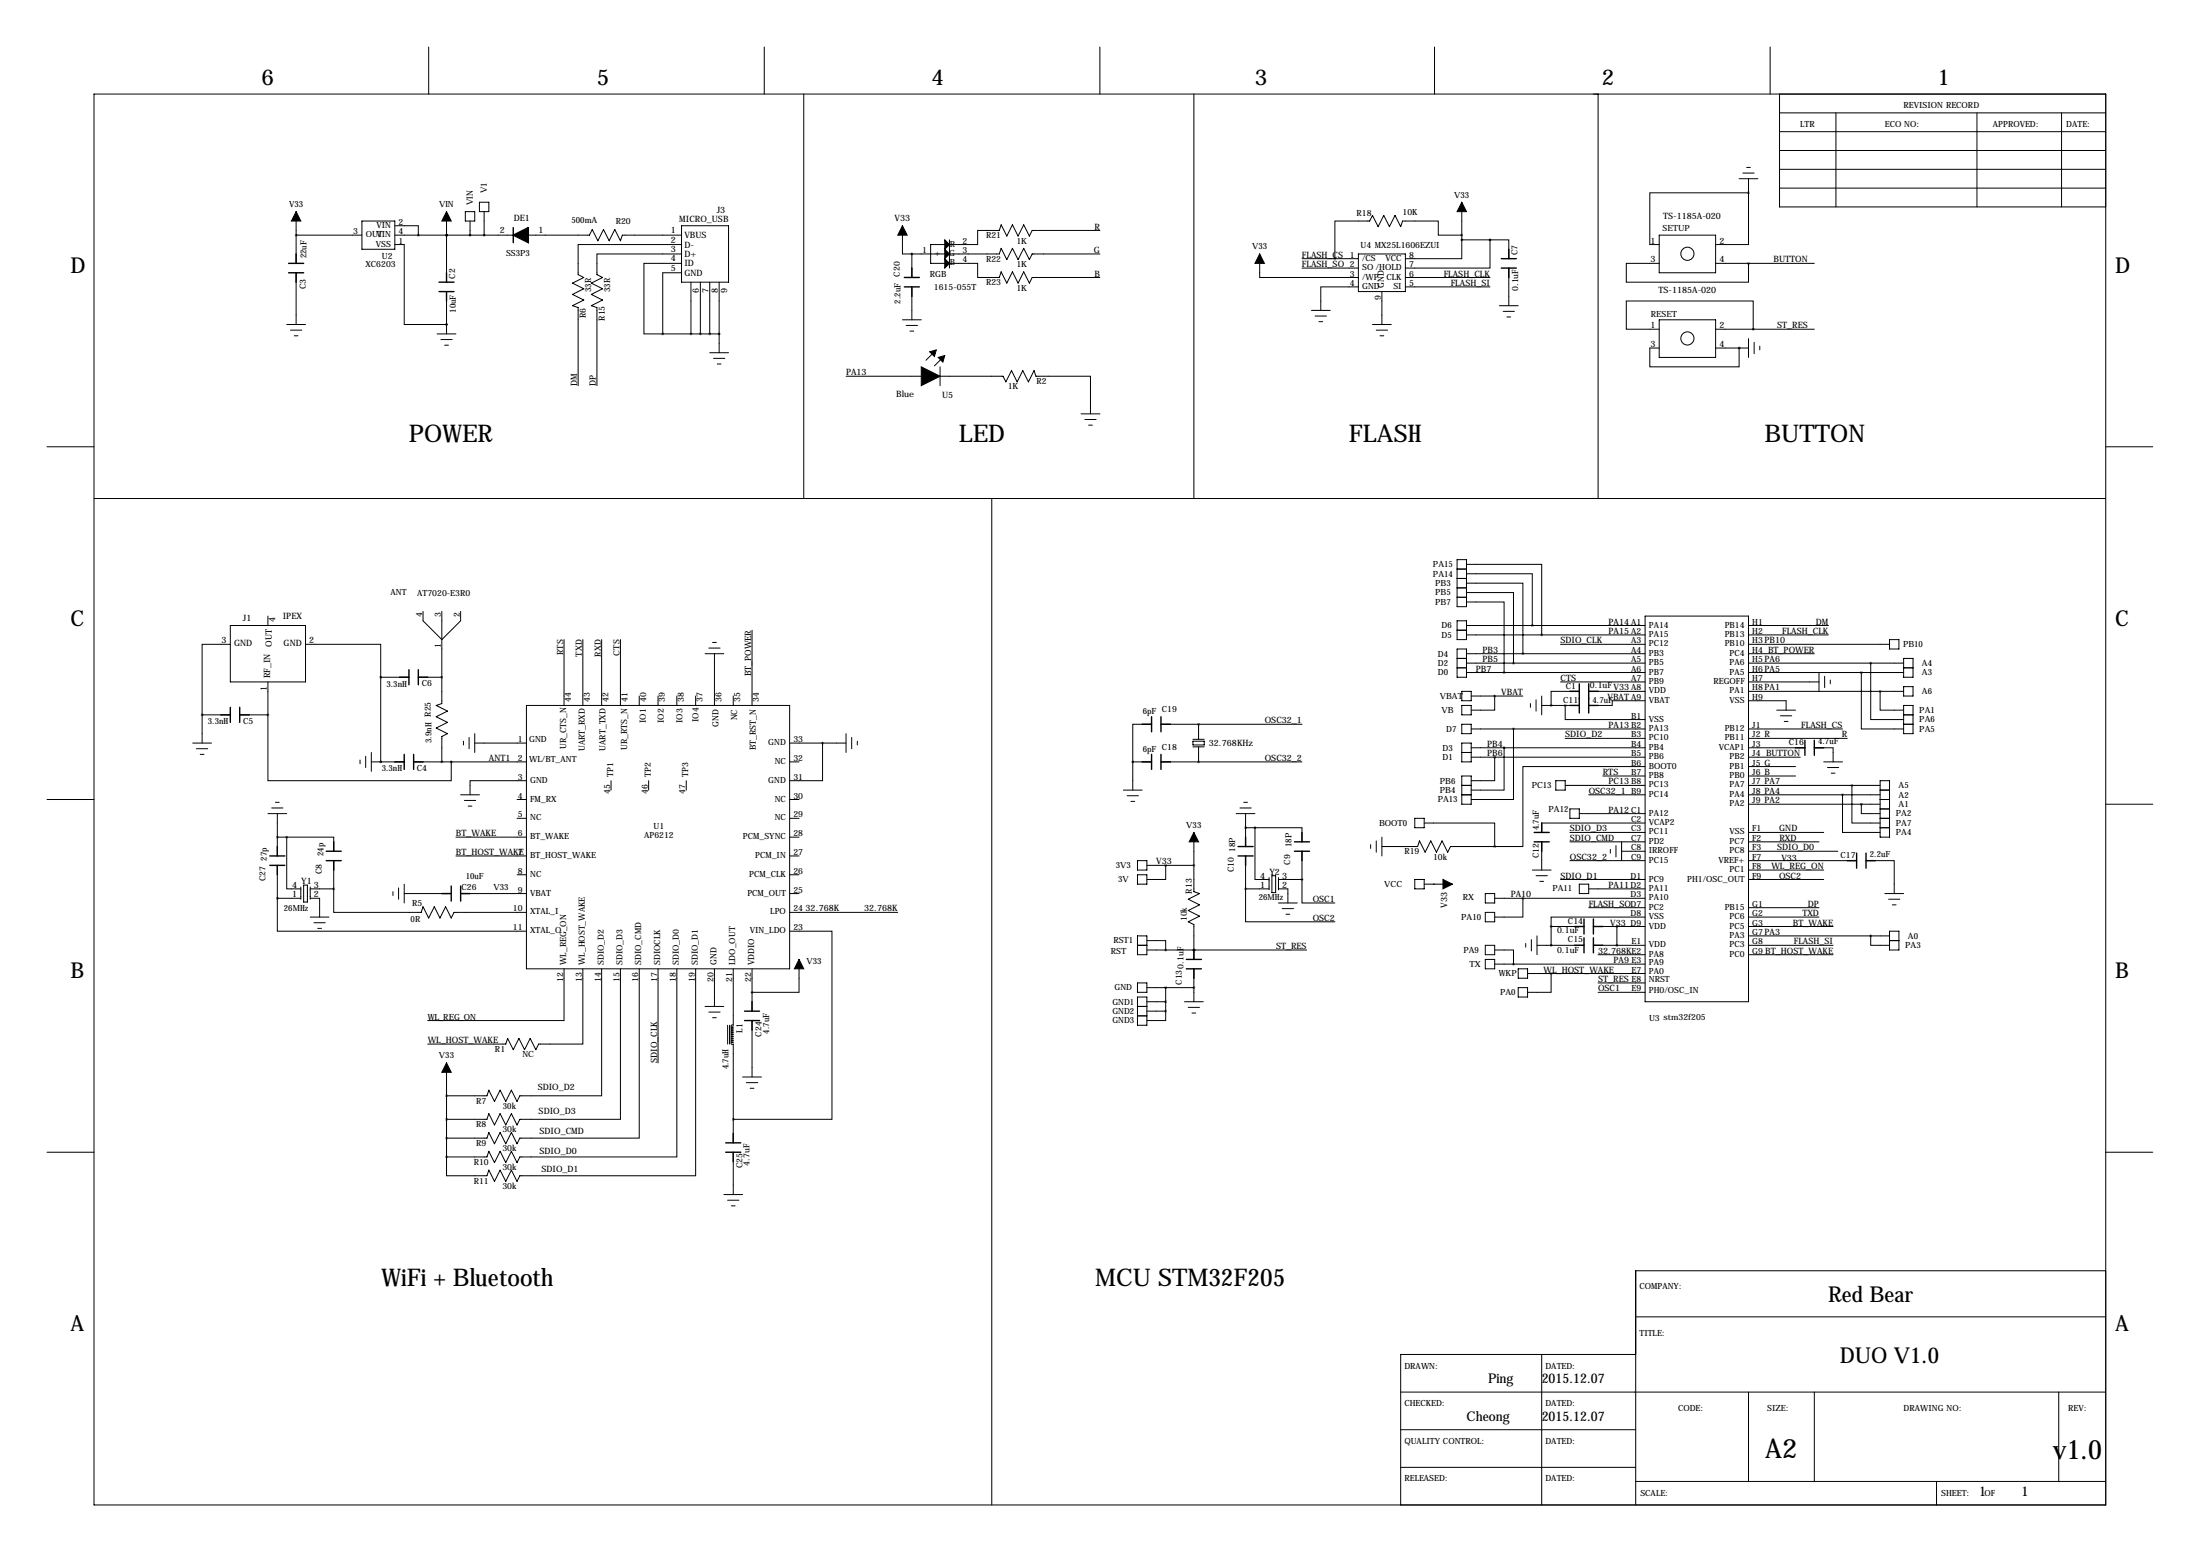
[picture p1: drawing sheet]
<svg xmlns="http://www.w3.org/2000/svg" width="594mm" height="419mm" viewBox="0 0 594 419" stroke-linecap="round" stroke-linejoin="round" font-family="sans-serif">
<g fill="none" stroke="#000" stroke-width=".27">
<path d="M115.8 12.7v12.7M206.5 12.7v12.7M297.2 12.7v12.7M387.6 12.7v12.7M478.3 12.7v12.7M25.4 25.4h543.6v381h-543.6zM217.2 25.4v109.2M322.6 25.4v109.2M431.8 25.4v109.2M480.8 25.4v30.5h88.2M480.8 30.5h88.2M480.8 35.6h88.2"/>
<path d="M496.1 30.5v25.4M534.2 30.5v25.4M557 30.5v25.4M80 57.1v14M97.8 59.7h8.9v7.6h-8.9zM120.6 57.1v19.1M125.7 57.1h2.6v2.6h-2.6zM127 59.7v3.8M129.5 54.6h2.6v2.5h-2.6zM130.8 57.1v6.4M395 54.6v10.2M469.9 48.3h5.1"/>
<path d="M470.9 46.7h3.1M471.9 45.2h1M472.4 52.1v13.9h-8.9M472.4 52.1h-26.6v13.9h2.5M472.4 48.3v3.8M480.8 40.6h88.2M480.8 45.7h88.2M480.8 50.8h88.2M80 73.7v13.9M80 63.5h17.8M106.7 61h6.3v2.5M106.7 66h2.5v21.6h11.4"/>
<path d="M106.7 63.5h32M120.6 63.5h.1M120.6 78.7v11.5M142.7 63.5h16.6l.7-1.5 1.5 3 1.6-3 1.5 3 1.5-3 1.5 3 .5-1.5h16M184.1 71.1h-10.1v19.1h5.1M184.1 68.6h-22.8v5.6l1.5 .7-3 1.6 3 1.5-3 1.5 3 1.5-3 1.6 1.5 .5v21M184.1 66h-27.9v8.2l1.5 .7-3 1.6 3 1.5-3 1.5 3 1.5-3 1.6 1.5 .5v21M184.1 61h12.7v15.2h-12.7zM184.1 73.7h-5v16.5M186.7 76.2v14M189.2 76.2v14M191.8 76.2v14"/>
<path d="M194.3 76.2v19M243.8 61v7.6h2.6M246.4 68.6h23.6l.5-1.5 1.5 3 1.6-3 1.5 3 1.5-3 1.5 3 .8-1.5h18.3M246.4 68.6v6.3M246.4 77.5v8.9M256.5 64.8v7.6M297.2 62.2h-18.3l-.8 1.6-1.5-3.1-1.5 3.1-1.5-3.1-1.6 3.1-1.5-3.1-.5 1.5h-5.8v3.8h-12.7v5.1h12.7v3.8h5.8l.5-1.5 1.5 3.1 1.6-3.1 1.5 3.1 1.5-3.1 1.5 3.1 .8-1.6h18.3M340.4 68.6v6.3h26.6M351.8 69.9h15.2M351.8 72.4h15.2M367 77.5h-10.1v6.3M367 68.6h12.7v10.1h-12.7z"/>
<path d="M373.4 78.7v8.9M379.7 74.9h22.9M379.7 77.5h22.9M395 64.8v5.1h-15.3M395 63.5h-6.4v-3.8h-9.6l-.5 1.5-1.6-3-1.5 3-1.5-3-1.5 3-1.6-3-.7 1.5h-9.4v10.2M395 64.8h7.6M402.6 64.8v7.6h-22.9M402.6 64.8h5.1v5.1M407.7 72.4v10.2M448.3 71.1h-8.9v5.1h33v-5.1M448.3 63.5h15.2v10.2h-15.2zM463.5 71.1h26.7"/>
<path d="M77.5 87.6h5M78.5 89.2h3M79.5 90.7h1M118.1 90.2h5.1M119.1 91.7h3.1M120.1 93.2h1.1M120.6 87.6h.1M179.1 90.2h15.2M191.8 95.2h5M192.8 96.8h3M193.8 98.3h1M243.8 86.4h5.1"/>
<path d="M244.9 87.9h3M245.9 89.4h1M252 95.5l-1.8 1.8M254 99.1v5M254.3 97l-1.8 1.8M354.3 83.8h5.1M355.3 85.3h3.1M356.4 86.9h1M370.8 87.6h5.1M371.9 89.2h3M372.9 90.7h1M405.1 82.6h5.1"/>
<path d="M406.1 84.1h3.1M407.2 85.6h1M448.3 94h-2.5v5.1h24.1v-5.1M448.3 88.9h-8.9v-7.6h34.3v7.6M448.3 86.4h15.2v10.1h-15.2zM463.5 88.9h26.7M463.5 94h8.9M469.9 94h.1M472.4 91.4v5.1M474 92.5v3M475.5 93.5v1M228.6 101.6h20.3"/>
<path d="M254 101.6h17l.8 1.5 1.5-3 1.5 3 1.6-3 1.5 3 1.5-3 .5 1.5h14.7v10.2M292.1 111.8h5.1M293.1 113.3h3.1M294.1 114.8h1M12.7 120.6h12.7M25.4 134.6h543.6M268 134.6v271.8M569 120.6h12.7M393.7 151.1h2.5v12.7h-2.5zM393.7 158.8h2.5M393.7 156.2h2.5M393.7 153.7h2.5"/>
<path d="M396.2 157.5h15.3v19M396.2 154.9h17.8v14M396.2 152.4h20.4v19M62.2 174h-7.6v19M62.2 168.9h20.3v15.2h-20.3zM72.4 166.4v2.5M82.5 174h20.4v8.9M114.3 165.1v2.5l5.1 5.1 5.1-5.1v-2.5M119.4 165.1v24.9l-1.5 .5 3 1.5-3 1.5 3 1.6-3 1.5 3 1.5-1.5 .8v6.8M152.4 172.7v17.8M157.5 172.7v17.8M162.6 172.7v17.8"/>
<path d="M167.6 172.7v17.8M190.5 176.5h5.1M191.5 175h3.1M192.5 173.5h1M193 176.5v14M203.2 170.2v20.3M393.7 175.3h2.5v7.6h-2.5zM393.7 167.6h2.5v5.1h-2.5zM393.7 177.8h2.5M393.7 170.2h2.5M393.7 161.3h2.5M396.2 162.6h10.2v19"/>
<path d="M396.2 160h12.7v19.1M396.2 168.9h48.3M396.2 171.4h48.3M396.2 176.5h48.3M396.2 179.1h48.3M421.6 174h22.9M444.5 166.4h27.9v104.1h-27.9zM472.4 168.9h21.6M472.4 171.4h21.6M472.4 174h38.1M472.4 176.5h17.8M472.4 179.1h41.9"/>
<path d="M505.5 179.1v15.2h8.8M510.5 172.7h2.6v2.6h-2.6zM514.3 177.8h2.6v5.1h-2.6zM54.6 193h7.6M54.6 193v7.7M64.8 193h7.6M72.4 193v17.8h49.5v-5.1M72.4 184.1v8.9M102.9 182.9h7.6M102.9 182.9v22.8M113 182.9h6.4M126.7 199.1v3.1"/>
<path d="M128.3 198.1v5.1M142.2 190.5h71.2v71.1h-71.2zM172.7 188v2.5M177.8 188v2.5M182.9 188v2.5M188 188v2.5M198.1 188v2.5M228.6 198.1v5.1M230.1 199.1v3.1M311.1 195.6h-5v10.1M313.7 195.6h38.1M322.3 199.6h3.1"/>
<path d="M323.8 195.6v4M393.7 180.3h2.5M395 190.5h2.5v2.5h-2.5zM395 186.7h2.5v2.5h-2.5zM395 195.6h2.5v2.5h-2.5zM396.2 181.6h48.3M397.5 196.8h47M397.5 188h14M403.9 188v3.8h-6.4M408.9 196.8v19.1h-11.4M413.5 190v1M415 189v3"/>
<path d="M416.6 188v5M416.6 190.5h10.1M419.1 190.5h.1M421.6 184.1h22.9M422.9 190.5v3.8h21.6M422.9 199.4h21.6M426.7 186.7h-7.6v3.8M429.3 186.7h15.2M444.5 189.2h-8.9v1.3h-6.3M472.4 181.6h41.9M472.4 184.1h19.1M472.4 186.7h41.9"/>
<path d="M472.4 189.2h10.2v2.6M472.4 196.8h25.4M472.4 199.4h26.7M480.1 191.8h5M481.1 193.3h3M482.1 194.8h1M491.5 181.6v5.1M493 182.6v3.1M494.5 183.6v1.1M502.9 181.6v15.2h11.4M508 186.7v5.1h6.3M514.3 190.5h2.6v7.6h-2.6z"/>
<path d="M514.3 195.6h2.6M514.3 180.3h2.6M514.3 185.4h2.6v2.6h-2.6zM514.3 193h2.6M12.7 215.9h12.7M52.1 200.7h5M53.1 202.2h3M54.1 203.7h1M72.4 219.7h5.1M73.4 218.2h3.1M74.4 216.7h1M74.9 219.7v11.4"/>
<path d="M97.3 205.2v1M98.8 204.2v3.1M100.3 205.7h8.9M100.3 203.2v5.1M102.9 205.7h.1M111.8 205.7h30.4M124.5 214.6h5M125.2 200.2v1M125.5 216.2h3M126.5 217.7h1M128.3 200.7h13.9M139.7 215.9h2.5"/>
<path d="M142.2 210.8h-15.2v3.8M165.1 210.8v2.6M175.3 210.8v2.6M185.4 210.8v2.6M213.4 215.9h2.5M213.4 200.7h15.2M213.4 205.7h2.5M222.2 200.7v10.1h-8.8M231.6 200.2v1M303.5 213.4h5.1M304.5 214.9h3.1M305.6 216.4h1"/>
<path d="M306.1 205.7h5M306.1 205.7v7.7M313.7 205.7h38.1M322.3 201.7h3.1M322.3 200.2h3.1v1h-3.1zM323.8 201.7v4M334 219.7h5.1M335 218.2h3.1M336 216.7h1.1M336.5 219.7v8.9M395 209.5h2.5v7.7h-2.5zM395 200.7h2.5v5h-2.5z"/>
<path d="M395 212.1h2.5M395 214.6h2.5M395 203.2h2.5M397.5 201.9h47M397.5 204.5h47M403.9 204.5v6.3h-6.4M406.4 201.9v11.5h-8.9M420.4 210.8h2.5v2.6h-2.5zM422.9 212.1h21.6M424.2 218.4h2.5v2.6h-2.5zM426.7 219.7h17.8M429.3 214.6h15.2"/>
<path d="M433.1 209.5h11.4M444.5 207h-33v21.6h-7.6M472.4 217.2h35.6M472.4 201.9h15.3M472.4 204.5h14M472.4 207h12.7M472.4 209.5h12.7M472.4 212.1h35.6M472.4 214.6h35.6M490.2 201.9h5.1v3.8M492.8 205.7h5M493.8 207.3h3"/>
<path d="M494.8 208.8h1M497.8 214.6v10.2h10.2M500.4 212.1v10.1h7.6M502.9 217.2v2.5h5.1M508 215.9h2.5M508 210.8h2.5v15.3h-2.5zM508 213.4h2.5M508 218.4h2.5M569 217.2h12.7M74.9 226.1h2.6M74.9 233.7v8.9M77.5 226.1v13.9h3.8"/>
<path d="M77.5 226.1h12.7v3.8M81.3 239.5v3.3M82 239h1.1v4.6h-1.1zM83.8 239.5v3.3M90.2 232.4v7.6M107.7 239.8v3M109.2 238.8v5M123.2 226.1h19M123.2 231.1h19M139.7 221h2.5M139.7 236.2h2.5M213.4 221h2.5"/>
<path d="M213.4 226.1h2.5M213.4 231.1h2.5M213.4 236.2h2.5M307.3 236.2h2.6v2.6h-2.6zM307.3 232.4h2.6v2.5h-2.6zM309.9 233.7h12.7M315 233.7v3.8h-5.1M322.6 224.8v16l1.5 .5-3 1.5 3 1.5-3 1.6 3 1.5-3 1.5 1.5 .8v9.4M336.5 231.1v8.9M336.5 223.5h2.6M339.1 223.5v14h3.8M339.1 223.5h12.7v3.8"/>
<path d="M342.9 237v3.3M343.7 236.5h1v4.5h-1zM345.4 237v3.3M345.4 237.5h6.4M351.8 237.5v6.3h8.9M351.8 229.9v7.6M370.3 228.1v1M371.9 227.1v3M373.4 226.1v5M373.4 228.6h9.6l.5-1.5 1.6 3 1.5-3 1.5 3 1.5-3 1.6 3 .7-1.5h12M382.3 221h2.5v2.5h-2.5zM382.3 237.5h2.5v2.5h-2.5z"/>
<path d="M384.8 222.2h19.1v6.4M384.8 238.8h7.6M387.3 238.8h.1M414 234.9h5.1M415 236.5h3.1M416.1 238h1M416.6 227.3v7.6M421.6 237.5h22.9M424.2 232.4h20.3M424.2 224.8h20.3M424.2 227.3h20.3M426.7 238.8h2.6v2.5h-2.6z"/>
<path d="M435.1 229.4v1M436.6 228.3v3.1M438.1 229.9h6.4M438.1 227.3v5.1M444.5 222.2h-27.9v2.6M472.4 237.5h20.4M472.4 234.9h20.4M472.4 232.4h29.2M472.4 224.8h20.4M472.4 227.3h19.1M472.4 229.9h24.2M504.2 232.4h7.6v8.9"/>
<path d="M508 221h2.5M508 223.5h2.5M74.9 242.6v8.9h67.3M74.9 242.6h6.4M83.8 242.6h2.6v5M83.8 240h6.4M83.8 247.6h5.1M84.8 249.2h3.1M85.9 250.7h1M90.2 240v6.4h23.6l.5-1.5 1.5 3 1.5-3 1.6 3 1.5-3 1.5 3 .8-1.5h19.5M106.2 240.8v1M109.2 241.3h12.7"/>
<path d="M124.5 241.3h17.7M213.4 251.5h11.4v50.8h-26.7M213.4 241.3h2.5M213.4 246.4h29.2M215.9 259.1v8.9h-12.7M307.3 252.7h2.6v5.1h-2.6zM307.3 255.3h2.6M309.9 254h5.1v2.5M309.9 256.5h43.2M322.6 256.5h.1M336.5 240v8.9h24.2M336.5 240h6.4"/>
<path d="M345.4 240h2.6v3.8M345.4 243.8h5.1M346.5 245.4h3M347.5 246.9h1M401.3 259.1h2.6v2.5h-2.6zM401.3 241.3h2.6v2.5h-2.6zM401.3 246.4h2.6v2.5h-2.6zM401.3 255.3h2.6v2.5h-2.6zM403.9 256.5h5v3.9M403.9 242.6h40.6M411.5 242.6v5h-7.6M412.2 254.8v1"/>
<path d="M413.8 253.7v3.1M415.3 255.3h12.7M415.3 252.7v5.1M419.1 250.2h8.9M419.1 250.2v5.1M429.3 240h15.2M429.3 245.1h15.2M430.5 255.3h14M430.5 250.2h14M431.8 257.8h12.7M436.9 250.2v5.1M444.5 247.6h-25.4v2.6"/>
<path d="M472.4 257.8h22.9M472.4 255.3h22.9M472.4 245.1h19.1M472.4 247.6h19.1M472.4 250.2h22.9M472.4 252.7h38.1M505.5 252.7v2.6h5M509.3 241.3h5M510.3 242.8h3M510.5 251.5h2.6v5h-2.6zM510.5 254h2.6M511.3 244.3h1"/>
<path d="M152.4 261.6v14h-36.8M157.5 261.6v20.3h-12l-.7 1.6-1.5-3.1-1.6 3.1-1.5-3.1-1.5 3.1-1.5-3.1-.5 1.5h-21.1M162.6 261.6v34.3h-22.1l-.8 1.5-1.5-3-1.5 3-1.6-3-1.5 3-1.5-3-.5 1.5h-11M167.6 261.6v40.7h-27.1l-.8 1.5-1.5-3.1-1.5 3.1-1.6-3.1-1.5 3.1-1.5-3.1-.5 1.6h-11M172.7 261.6v45.7h-32.2l-.8 1.6-1.5-3.1-1.5 3.1-1.6-3.1-1.5 3.1-1.5-3.1-.5 1.5h-11M177.8 261.6v25.4M182.9 261.6v50.8h-42.4l-.8 1.5-1.5-3-1.5 3-1.6-3-1.5 3-1.5-3-.5 1.5h-11M188 261.6v55.9h-47.5l-.8 1.5-1.5-3-1.5 3-1.6-3-1.5 3-1.5-3-.5 1.5h-11v-5.1M190.5 271.8h5.1M191.5 273.3h3.1M192.5 274.8h1M193 261.6v10.2"/>
<path d="M196.6 276.9v5M197.1 276.9v5M198.1 261.6v15.3a.36 .36 0 0 0-.5 0 .36 .36 0 0 0 0 .5 .36 .36 0 0 0 .5 0 .36 .36 0 0 0-.5 0 .36 .36 0 0 0 0 .5 .36 .36 0 0 0 .5 0 .36 .36 0 0 0-.5 0 .36 .36 0 0 0 0 .5 .36 .36 0 0 0 .5 0 .36 .36 0 0 0-.5 0 .36 .36 0 0 0 0 .5 .36 .36 0 0 0 .5 0 .36 .36 0 0 0-.5 0 .36 .36 0 0 0 0 .5 .36 .36 0 0 0 .5 0 .36 .36 0 0 0-.5 0 .36 .36 0 0 0 0 .5 .36 .36 0 0 0 .5 0 .36 .36 0 0 0-.5 0 .36 .36 0 0 0 0 .5 .36 .36 0 0 0 .5 0 .36 .36 0 0 0-.5 0 .36 .36 0 0 0 0 .5 .36 .36 0 0 0 .5 0 .36 .36 0 0 0-.5 0 .36 .36 0 0 0 0 .5 .36 .36 0 0 0 .5 0 .36 .36 0 0 0-.5 0 .36 .36 0 0 0 0 .5 .36 .36 0 0 0 .5 0v26.7M203.2 261.6v11.4M203.2 275.6v15.2M307.3 265.4h2.6v2.6h-2.6zM307.3 269.2h2.6v7.7h-2.6zM307.3 271.8h2.6M307.3 274.3h2.6M309.9 266.7h12.7M309.9 270.5h5.1M309.9 273h5.1"/>
<path d="M315 273v2.6h-5.1M315 266.7v6.3M320 270.5h5.1M321.1 272h3M322.1 273.6h1M322.6 261.6v8.9M403.9 260.4h40.6M410.2 261.6h2.5v2.6h-2.5zM410.2 266.7h2.5v2.5h-2.5zM412.7 262.9h31.8M419.1 262.9v5.1h-6.4M431.8 268h12.7"/>
<path d="M431.8 265.4h12.7M120.6 287v25.4M200.7 290.8h5M201.7 292.4h3M202.7 293.9h1M12.7 311.1h12.7M198.1 311.1v11.5M569 311.1h12.7M195.6 322.6h5.1M196.6 324.1h3M197.6 325.6h1M442 355.6h127"/>
<path d="M569 343.2h-127v63.2M378.5 375.9h190.5M416.6 365.8v40.6M442 365.8h-63.5v40.6M472.4 375.9v24.1M490.2 375.9v24.1M556.3 375.9v24.1M378.5 386.1h63.5M378.5 396.2h63.5M442 400h127M523.2 400v6.4"/>
<circle cx="455.9" cy="68.5" r="1.78"/>
<circle cx="455.9" cy="91.4" r="1.78"/>
</g>
<g fill="none" stroke="#000" stroke-width=".38">
<path d="M78 71.1h4M78 73.7h4M80 68.6v2.5M80 73.7v2.5M118.6 78.7h4.1M118.6 76.2h4.1M120.6 73.7v2.5M120.6 78.7v2.6M138.7 61.5v4M244.3 74.9h4.1M244.3 77.5h4.1M246.4 72.4v2.5"/>
<path d="M246.4 77.5v2.5M405.6 72.4h4.1M405.6 69.9h4.1M407.7 67.3v2.6M407.7 72.4v2.5M59.7 193h2.5M62.2 191v4.1M64.8 191v4.1M64.8 193h2.5M107.9 182.9h2.6M110.5 180.8v4.1M113 180.8v4.1"/>
<path d="M113 182.9h2.6M308.6 195.6h2.5M311.1 193.5v4.1M313.7 193.5v4.1M313.7 195.6h2.5M424.2 186.7h2.5M424.2 190.5h2.5M426.7 184.7v7.8M429.3 184.7v7.8M429.3 186.7h2.5M429.3 190.5h2.5M487.7 199.9v4.1"/>
<path d="M490.2 199.9v4.1M106.7 205.7h2.5M109.2 203.7v4.1M111.8 203.7v4.1M111.8 205.7h2.5M308.6 205.7h2.5M311.1 203.7v4.1M313.7 205.7h2.5M313.7 203.7v4.1M485.1 201.9h2.6M490.2 201.9h2.6M72.9 233.7h4.1"/>
<path d="M72.9 231.1h4.1M74.9 228.6v2.5M74.9 233.7v2.5M88.1 232.4h4.1M88.1 229.9h4.1M90.2 227.3v2.6M90.2 232.4v2.5M121.9 239.3v4M124.5 239.3v4M334.5 231.1h4.1M334.5 228.6h4.1M336.5 226.1v2.5"/>
<path d="M336.5 231.1v2.6M349.8 229.9h4M349.8 227.3h4M351.8 224.8v2.5M351.8 229.9v2.5M414.5 227.3h4.1M414.5 224.8h4.1M416.6 222.2v2.6M416.6 227.3v2.6M499.1 232.4h2.5M501.6 230.4v4M504.2 232.4h2.5"/>
<path d="M504.2 230.4v4M119.4 241.3h2.5M124.5 241.3h2.5M320.5 259.1h4.1M322.6 256.5v2.6M425.4 250.2h2.6M425.4 255.3h2.6M428 248.2v4M428 253.2v4.1M430.5 248.2v4M430.5 253.2v4.1M430.5 250.2h2.6"/>
<path d="M430.5 255.3h2.6M201.2 273h4M201.2 275.6h4M203.2 270.5v2.5M203.2 275.6v2.5M320.5 261.6h4.1M322.6 261.6v2.6M196.1 308.6h4.1M196.1 311.1h4.1M198.1 306.1v2.5M198.1 311.1v2.6"/>
</g>
<path d="M138.7 63.5l4-2v4z" fill="#000" stroke="#000" stroke-width=".38"/>
<g fill="#000" stroke="#000" stroke-width=".27">
<path d="M80 57.1l1.3 2.6h-2.6zM120.6 57.1l1.3 2.6h-2.5zM395 54.6l1.2 2.5h-2.5zM243.8 61l1.3 2.5h-2.5zM255.3 64.8l1.2 1.2-1.2 1.3zM255.3 67.3l1.2 1.3-1.2 1.3zM255.3 69.9l1.2 1.2-1.2 1.3zM340.4 68.6l1.2 2.5h-2.5zM251.2 95l1.8-.5-.5 1.8zM253.5 96.5l1.8-.5-.5 1.8zM248.9 99.1l5.1 2.5-5.1 2.5zM322.6 224.8l1.2 2.5h-2.5z"/>
<path d="M389.9 237.5l2.5 1.3-2.5 1.2zM215.9 259.1l1.3 2.5h-2.6zM120.6 287l1.3 2.6h-2.5z"/>
</g>
<path d="M191.7 90.2a.05 .05 0 0 0 .1 0 .05 .05 0 0 0-.1 0zM189.2 90.2a.05 .05 0 0 0 .1 0 .05 .05 0 0 0-.1 0zM179 90.2a.05 .05 0 0 0 .1 0 .05 .05 0 0 0-.1 0zM120.6 63.5a.05 .05 0 0 0 .1 0 .05 .05 0 0 0-.1 0zM120.6 87.6a.05 .05 0 0 0 .1 0 .05 .05 0 0 0-.1 0zM120.6 63.5a.05 .05 0 0 0 .1 0 .05 .05 0 0 0-.1 0zM394.9 64.8a.05 .05 0 0 0 .1 0 .05 .05 0 0 0-.1 0zM74.9 226.1a.05 .05 0 0 0 .1 0 .05 .05 0 0 0-.1 0zM77.4 226.1a.05 .05 0 0 0 .1 0 .05 .05 0 0 0-.1 0zM336.5 223.5a.05 .05 0 0 0 .1 0 .05 .05 0 0 0-.1 0zM336.5 240a.05 .05 0 0 0 .1 0 .05 .05 0 0 0-.1 0zM102.8 205.7a.05 .05 0 0 0 .1 0 .05 .05 0 0 0-.1 0zM222.2 200.7a.05 .05 0 0 0 .1 0 .05 .05 0 0 0-.1 0zM120.6 295.9a.05 .05 0 0 0 .1 0 .05 .05 0 0 0-.1 0zM120.6 302.3a.05 .05 0 0 0 .1 0 .05 .05 0 0 0-.1 0zM120.6 307.3a.05 .05 0 0 0 .1 0 .05 .05 0 0 0-.1 0zM120.6 312.4a.05 .05 0 0 0 .1 0 .05 .05 0 0 0-.1 0zM394.9 63.5a.05 .05 0 0 0 .1 0 .05 .05 0 0 0-.1 0zM90.1 240a.05 .05 0 0 0 .1 0 .05 .05 0 0 0-.1 0zM74.9 242.6a.05 .05 0 0 0 .1 0 .05 .05 0 0 0-.1 0zM113 63.5a.05 .05 0 0 0 .1 0 .05 .05 0 0 0-.1 0zM323.8 195.6a.05 .05 0 0 0 .1 0 .05 .05 0 0 0-.1 0zM323.8 205.7a.05 .05 0 0 0 .1 0 .05 .05 0 0 0-.1 0zM306 205.7a.05 .05 0 0 0 .1 0 .05 .05 0 0 0-.1 0zM314.9 266.7a.05 .05 0 0 0 .1 0 .05 .05 0 0 0-.1 0zM102.8 182.9a.05 .05 0 0 0 .1 0 .05 .05 0 0 0-.1 0zM403.8 204.5a.05 .05 0 0 0 .1 0 .05 .05 0 0 0-.1 0zM408.9 179.1a.05 .05 0 0 0 .1 0 .05 .05 0 0 0-.1 0zM416.5 171.5a.05 .05 0 0 0 .1 0 .05 .05 0 0 0-.1 0zM408.9 196.9a.05 .05 0 0 0 .1 0 .05 .05 0 0 0-.1 0zM314.9 270.5a.05 .05 0 0 0 .1 0 .05 .05 0 0 0-.1 0zM403.8 188a.05 .05 0 0 0 .1 0 .05 .05 0 0 0-.1 0zM314.9 256.5a.05 .05 0 0 0 .1 0 .05 .05 0 0 0-.1 0zM314.9 233.7a.05 .05 0 0 0 .1 0 .05 .05 0 0 0-.1 0zM314.9 273.1a.05 .05 0 0 0 .1 0 .05 .05 0 0 0-.1 0zM505.4 252.7a.05 .05 0 0 0 .1 0 .05 .05 0 0 0-.1 0zM505.4 179.1a.05 .05 0 0 0 .1 0 .05 .05 0 0 0-.1 0zM497.8 214.6a.05 .05 0 0 0 .1 0 .05 .05 0 0 0-.1 0zM408.9 260.4a.05 .05 0 0 0 .1 0 .05 .05 0 0 0-.1 0zM403.8 228.6a.05 .05 0 0 0 .1 0 .05 .05 0 0 0-.1 0zM472.4 52.1a.05 .05 0 0 0 .1 0 .05 .05 0 0 0-.1 0zM472.4 71.1a.05 .05 0 0 0 .1 0 .05 .05 0 0 0-.1 0z" fill="#000" stroke="#000" stroke-width=".63"/>
<g font-size="7.3">
<text x="477" y="393.7">A2</text>
<text x="554.7" y="394">v1.0</text>
</g>
<g font-size="6.6">
<text x="110.5" y="119.4">POWER</text>
<text x="259.1" y="119.4">LED</text>
<text x="364.5" y="119.4">FLASH</text>
<text x="476.8" y="119.4">BUTTON</text>
<text x="103.1" y="347.2">WiFi + Bluetooth</text>
<text x="295.9" y="347.2">MCU STM32F205</text>
</g>
<g font-size="5.9">
<text x="70.6" y="22.9">6</text>
<text x="161.3" y="22.9">5</text>
<text x="251.7" y="22.9">4</text>
<text x="339.1" y="22.9">3</text>
<text x="432.8" y="22.9">2</text>
<text x="523.5" y="22.9">1</text>
<text x="19" y="73.7">D</text>
<text x="571.5" y="73.7">D</text>
<text x="19" y="168.9">C</text>
<text x="571.5" y="168.9">C</text>
<text x="19" y="264.2">B</text>
<text x="571.5" y="264.2">B</text>
<text x="493.9" y="351.6">Red Bear</text>
<text x="19" y="359.4">A</text>
<text x="571.5" y="359.4">A</text>
<text x="497.1" y="368.1">DUO V1.0</text>
</g>
<g font-size="3.6">
<text x="402.1" y="373.5">Ping</text>
<text x="416.6" y="373.5">2015.12.07</text>
<text x="396.3" y="383.7">Cheong</text>
<text x="416.6" y="383.7">2015.12.07</text>
<text x="534.7" y="403.9">1</text>
<text x="546.1" y="403.9">1</text>
</g>
<g font-size="2.4">
<text x="138.8" y="59.7">DE1</text>
<text x="183.5" y="59.8">MICRO_USB</text>
<text x="193.7" y="57.4">J3</text>
<text x="241.7" y="59.7">V33</text>
<text x="449.4" y="59.1">TS-1185A-020</text>
<text x="135" y="63">2</text>
<text x="145.5" y="63">1</text>
<text x="181.3" y="63">1</text>
<text x="181.3" y="65.5">2</text>
<text x="184.9" y="64.3">VBUS</text>
<text x="295.7" y="62">R</text>
<text x="445.9" y="65.8">1</text>
<text x="464.6" y="65.8">2</text>
<text x="181.3" y="68.1">3</text>
<text x="181.3" y="70.6">4</text>
<text x="184.9" y="66.9">D-</text>
<text x="184.9" y="69.4">D+</text>
<text x="184.9" y="72">ID</text>
<text x="295.5" y="68.3">G</text>
<text x="351.8" y="69.6">FLASH_CS</text>
<text x="445.9" y="70.9">3</text>
<text x="464.6" y="70.9">4</text>
<text x="479.2" y="70.9">BUTTON</text>
<text x="181.3" y="73.2">5</text>
<text x="184.9" y="74.5">GND</text>
<text x="295.7" y="74.7">B</text>
<text x="351.8" y="72.1">FLASH_SO 2</text>
<text x="390.1" y="74.7">FLASH_CLK</text>
<text x="392" y="77.2">FLASH_SI</text>
<text x="188.9" y="79.1" transform="rotate(-90 188.9 79.1)">6</text>
<text x="191.4" y="79.1" transform="rotate(-90 191.4 79.1)">7</text>
<text x="193.9" y="79.1" transform="rotate(-90 193.9 79.1)">8</text>
<text x="196.5" y="79.1" transform="rotate(-90 196.5 79.1)">9</text>
<text x="448.1" y="79.1">TS-1185A-020</text>
<text x="445.9" y="88.6">1</text>
<text x="464.6" y="88.6">2</text>
<text x="480.2" y="88.6">ST_RES</text>
<text x="445.9" y="93.7">3</text>
<text x="464.6" y="93.7">4</text>
<text x="228.6" y="101.3">PA13</text>
<text x="156" y="104.1" transform="rotate(-90 156 104.1)">DM</text>
<text x="161" y="104.1" transform="rotate(-90 161 104.1)">DP</text>
<text x="242.2" y="107.3">Blue</text>
<text x="254.5" y="107.4">U5</text>
<text x="65.6" y="167.6">J1</text>
<text x="74.3" y="167.9" transform="rotate(-90 74.3 167.9)">4</text>
<text x="76.4" y="167.3">IPEX</text>
<text x="59.9" y="173.7">3</text>
<text x="83.6" y="173.7">2</text>
<text x="421.6" y="173.7">SDIO_CLK</text>
<text x="434.6" y="168.7">PA14 A1</text>
<text x="434.6" y="171.2">PA15 A2</text>
<text x="481.5" y="171.2">FLASH_CLK</text>
<text x="490.6" y="168.7">DM</text>
<text x="63.2" y="174.6">GND</text>
<text x="76.6" y="174.6">GND</text>
<text x="400.6" y="178.8">PB5</text>
<text x="400.6" y="176.3">PB3</text>
<text x="73" y="183.1" transform="rotate(-90 73 183.1)">RF_IN OUT</text>
<text x="202.9" y="182.7" transform="rotate(-90 202.9 182.7)">BT_POWER</text>
<text x="398.8" y="181.4">PB7</text>
<text x="421.6" y="183.9">CTS</text>
<text x="72.1" y="186.5" transform="rotate(-90 72.1 186.5)">1</text>
<text x="405.6" y="187.7">VBAT</text>
<text x="434.3" y="189">VBATA9</text>
<text x="436" y="186.4">V33 A8</text>
<text x="341.7" y="195.3">OSC32_1</text>
<text x="434.6" y="196.6">PA13 B2</text>
<text x="486.7" y="196.6">FLASH_CS</text>
<text x="326.6" y="201.4">32.768KHz</text>
<text x="401.8" y="201.7">PB4</text>
<text x="422.9" y="199.1">SDIO_D2</text>
<text x="497.6" y="199.1">R</text>
<text x="132.1" y="205.5">ANT1</text>
<text x="341.7" y="205.5">OSC32_2</text>
<text x="401.8" y="204.2">PB6</text>
<text x="433.1" y="209.3">RTS</text>
<text x="429.3" y="214.4">OSC32_1 B9</text>
<text x="434.6" y="211.8">PC13 B8</text>
<text x="434.6" y="219.5">PA12 C1</text>
<text x="123.2" y="225.8">BT_WAKE</text>
<text x="424.2" y="227.1">SDIO_CMD</text>
<text x="424.2" y="224.5">SDIO_D3</text>
<text x="480.8" y="224.3">GND</text>
<text x="480.8" y="227.1">RXD</text>
<text x="123.2" y="230.9">BT_HOST_WAKE</text>
<text x="312.4" y="233.4">V33</text>
<text x="424.2" y="232.2">OSC32_2</text>
<text x="480.2" y="229.6">SDIO_D0</text>
<text x="481.3" y="232.4">V33</text>
<text x="78.9" y="239.8">4</text>
<text x="81.4" y="238.8">Y1</text>
<text x="84.8" y="239.8">3</text>
<text x="340.5" y="239.8">1</text>
<text x="340.5" y="237.2">4</text>
<text x="343" y="236.2">Y2</text>
<text x="346.5" y="239.8">2</text>
<text x="346.5" y="237.2">3</text>
<text x="421.6" y="237.2">SDIO_D1</text>
<text x="434.6" y="239.8">PA11 D2</text>
<text x="478.6" y="234.7">WL_REG_ON</text>
<text x="480.7" y="237.5">OSC2</text>
<text x="78.9" y="242.3">1</text>
<text x="84.8" y="242.3">2</text>
<text x="354.7" y="243.6">OSC1</text>
<text x="391" y="245.2" transform="rotate(-90 391 245.2)">V33</text>
<text x="408.2" y="242.3">PA10</text>
<text x="429.3" y="244.9">FLASH_SOD7</text>
<text x="488.5" y="244.9">DP</text>
<text x="217.7" y="246.1">32.768K</text>
<text x="233.5" y="246.1">32.768K</text>
<text x="354.7" y="248.7">OSC2</text>
<text x="435.1" y="250.2">V33 D9</text>
<text x="484.4" y="249.9">BT_WAKE</text>
<text x="487" y="247.4">TXD</text>
<text x="344.8" y="256.3">ST_RES</text>
<text x="431.8" y="257.6">32.768KE2</text>
<text x="484.7" y="255">FLASH_SI</text>
<text x="417.1" y="262.6">WL_HOST_WAKE</text>
<text x="436" y="260.1">PA9 E3</text>
<text x="431.8" y="265.2">ST_RES E8</text>
<text x="431.8" y="267.7">OSC1</text>
<text x="115.6" y="281.7">WL_HOST_WAKE</text>
<text x="177.5" y="287" transform="rotate(-90 177.5 287)">SDIO_CLK</text>
<text x="145.3" y="294.3">SDIO_D2</text>
<text x="145.5" y="300.9">SDIO_D3</text>
<text x="145.8" y="306.2">SDIO_CMD</text>
<text x="145.8" y="311.5">SDIO_D0</text>
<text x="146.3" y="316.4">SDIO_D1</text>
</g>
<g font-size="2.3">
<text x="514.4" y="29.2">REVISION RECORD</text>
<text x="486.4" y="34.3">LTR</text>
<text x="509.3" y="34.3">ECO NO:</text>
<text x="538.5" y="34.3">APPROVED:</text>
<text x="558.3" y="34.3">DATE:</text>
<text x="131.6" y="52.2" transform="rotate(-90 131.6 52.2)">V1</text>
<text x="392.9" y="53.3">V33</text>
<text x="78.1" y="55.9">V33</text>
<text x="118.7" y="55.9">VIN</text>
<text x="127.8" y="55.3" transform="rotate(-90 127.8 55.3)">VIN</text>
<text x="366.5" y="58.4">R18</text>
<text x="379" y="58">10K</text>
<text x="95.5" y="63.2">3</text>
<text x="98.8" y="64.1">OUT</text>
<text x="101.7" y="61.5">VIN</text>
<text x="101.7" y="64.1">VIN</text>
<text x="107.7" y="65.8">1</text>
<text x="107.7" y="60.7">2</text>
<text x="107.7" y="63.2">4</text>
<text x="154.4" y="60.2">500mA</text>
<text x="166.4" y="60.5">R20</text>
<text x="260.1" y="65.8">2</text>
<text x="266.4" y="64.4">R21</text>
<text x="274.7" y="65.8">1K</text>
<text x="449.2" y="62.5">SETUP</text>
<text x="82.8" y="69.7" transform="rotate(-90 82.8 69.7)">22uF</text>
<text x="98.8" y="72">XC6203</text>
<text x="101.6" y="66.6">VSS</text>
<text x="103.2" y="69.9">U2</text>
<text x="136.7" y="69.1">SS3P3</text>
<text x="249.1" y="68.3">1</text>
<text x="252.5" y="69.1">+</text>
<text x="256.5" y="69.1">G</text>
<text x="256.6" y="66.6">R</text>
<text x="256.6" y="71.7">B</text>
<text x="260.1" y="68.3">3</text>
<text x="260.1" y="70.9">4</text>
<text x="266.4" y="70.7">R22</text>
<text x="338.3" y="67.3">V33</text>
<text x="364.7" y="69.6">1</text>
<text x="367.6" y="67.1">U4 MX25L1606EZUI</text>
<text x="368" y="70.4">/CS</text>
<text x="374.4" y="70.4">VCC</text>
<text x="380.7" y="69.6">8</text>
<text x="410" y="68.9" transform="rotate(-90 410 68.9)">C7</text>
<text x="123" y="75.3" transform="rotate(-90 123 75.3)">C2</text>
<text x="243.2" y="74.7" transform="rotate(-90 243.2 74.7)">C20</text>
<text x="251.3" y="74.7">RGB</text>
<text x="266.4" y="77.1">R23</text>
<text x="274.7" y="72.1">1K</text>
<text x="364.7" y="74.7">3</text>
<text x="364.7" y="77.2">4</text>
<text x="368" y="72.9">SO /HOLD</text>
<text x="368" y="75.5">/WP</text>
<text x="373.9" y="77.7" transform="rotate(-90 373.9 77.7)">GND</text>
<text x="374.6" y="75.5">CLK</text>
<text x="380.7" y="77.2">5</text>
<text x="380.7" y="74.7">6</text>
<text x="380.7" y="72.1">7</text>
<text x="82.6" y="78.1" transform="rotate(-90 82.6 78.1)">C3</text>
<text x="159.8" y="78.9" transform="rotate(-90 159.8 78.9)">33R</text>
<text x="164.8" y="78.9" transform="rotate(-90 164.8 78.9)">33R</text>
<text x="243.3" y="82" transform="rotate(-90 243.3 82)">2.2uF</text>
<text x="252.3" y="78.3">1615-055T</text>
<text x="274.7" y="78.5">1K</text>
<text x="368" y="78">GND</text>
<text x="373.1" y="81.1" transform="rotate(-90 373.1 81.1)">9</text>
<text x="376.5" y="78">SI</text>
<text x="410.2" y="78.7" transform="rotate(-90 410.2 78.7)">0.1uF</text>
<text x="123.2" y="84.5" transform="rotate(-90 123.2 84.5)">10uF</text>
<text x="158.3" y="86" transform="rotate(-90 158.3 86)">R6</text>
<text x="163.4" y="86.6" transform="rotate(-90 163.4 86.6)">R15</text>
<text x="446" y="85.6">RESET</text>
<text x="272.4" y="105.2">1K</text>
<text x="280" y="103.7">R2</text>
<text x="387.2" y="155.7">PA14</text>
<text x="387.2" y="153.2">PA15</text>
<text x="105.5" y="160.6">ANT</text>
<text x="112.7" y="161">AT7020-E3R0</text>
<text x="387.8" y="160.8">PB5</text>
<text x="387.8" y="158.2">PB3</text>
<text x="114" y="166.6" transform="rotate(-90 114 166.6)">4</text>
<text x="119.1" y="166.6" transform="rotate(-90 119.1 166.6)">3</text>
<text x="124.2" y="166.6" transform="rotate(-90 124.2 166.6)">2</text>
<text x="387.8" y="163.3">PB7</text>
<text x="389.5" y="169.7">D6</text>
<text x="389.5" y="172.2">D5</text>
<text x="440.7" y="173.7">A3</text>
<text x="445.5" y="169.5">PA14</text>
<text x="445.5" y="172">PA15</text>
<text x="466" y="169.5">PB14</text>
<text x="466" y="172">PB13</text>
<text x="473.5" y="168.7">H1</text>
<text x="473.5" y="171.2">H2</text>
<text x="473.5" y="173.7">H3PB10</text>
<text x="119.1" y="175.1" transform="rotate(-90 119.1 175.1)">1</text>
<text x="152.1" y="176.9" transform="rotate(-90 152.1 176.9)">RTS</text>
<text x="157.2" y="177.3" transform="rotate(-90 157.2 177.3)">TXD</text>
<text x="162.3" y="177.3" transform="rotate(-90 162.3 177.3)">RXD</text>
<text x="167.4" y="177.1" transform="rotate(-90 167.4 177.1)">CTS</text>
<text x="388.5" y="179.8">D2</text>
<text x="388.5" y="177.3">D4</text>
<text x="440.7" y="176.3">A4</text>
<text x="440.7" y="178.8">A5</text>
<text x="445.5" y="174.5">PC12</text>
<text x="445.5" y="177.1">PB3</text>
<text x="445.5" y="179.6">PB5</text>
<text x="466" y="174.5">PB10</text>
<text x="467.3" y="177.1">PC4</text>
<text x="467.3" y="179.6">PA6</text>
<text x="473.5" y="176.3">H4 BT_POWER</text>
<text x="473.5" y="178.8">H5PA6</text>
<text x="514.2" y="174.8">PB10</text>
<text x="519.3" y="179.8">A4</text>
<text x="104.4" y="185.4">3.3nH</text>
<text x="113.9" y="185.3">C6</text>
<text x="388.5" y="182.4">D0</text>
<text x="423.1" y="185.9">C1</text>
<text x="429.6" y="185.8">0.1uF</text>
<text x="440.7" y="181.4">A6</text>
<text x="440.7" y="183.9">A7</text>
<text x="445.5" y="182.2">PB7</text>
<text x="445.5" y="184.7">PB9</text>
<text x="463" y="184.7">REGOFF</text>
<text x="467.3" y="182.2">PA5</text>
<text x="473.5" y="181.4">H6PA5</text>
<text x="473.5" y="183.9">H7</text>
<text x="519.3" y="182.4">A3</text>
<text x="154.3" y="189.5" transform="rotate(-90 154.3 189.5)">44</text>
<text x="159.3" y="189.5" transform="rotate(-90 159.3 189.5)">43</text>
<text x="164.4" y="189.5" transform="rotate(-90 164.4 189.5)">42</text>
<text x="169.5" y="189.5" transform="rotate(-90 169.5 189.5)">41</text>
<text x="174.6" y="189.5" transform="rotate(-90 174.6 189.5)">40</text>
<text x="179.7" y="189.5" transform="rotate(-90 179.7 189.5)">39</text>
<text x="184.7" y="189.5" transform="rotate(-90 184.7 189.5)">38</text>
<text x="189.8" y="189.5" transform="rotate(-90 189.8 189.5)">37</text>
<text x="194.9" y="189.5" transform="rotate(-90 194.9 189.5)">36</text>
<text x="200" y="189.5" transform="rotate(-90 200 189.5)">35</text>
<text x="205.1" y="189.5" transform="rotate(-90 205.1 189.5)">34</text>
<text x="389" y="188.7">VBAT</text>
<text x="422.4" y="189.7">C11</text>
<text x="430.3" y="189.8">4.7uF</text>
<text x="445.5" y="187.2">VDD</text>
<text x="445.5" y="189.8">VBAT</text>
<text x="467.3" y="187.2">PA1</text>
<text x="467.3" y="189.8">VSS</text>
<text x="473.5" y="186.4">H8PA1</text>
<text x="473.5" y="189">H9</text>
<text x="519.3" y="187.5">A6</text>
<text x="56.2" y="195.6">3.3nH</text>
<text x="65.7" y="195.4">C5</text>
<text x="174.5" y="195.2" transform="rotate(-90 174.5 195.2)">IO1</text>
<text x="179.4" y="195.2" transform="rotate(-90 179.4 195.2)">IO2</text>
<text x="184.4" y="195.2" transform="rotate(-90 184.4 195.2)">IO3</text>
<text x="188.8" y="195" transform="rotate(-90 188.8 195)">IO4</text>
<text x="194.1" y="196.3" transform="rotate(-90 194.1 196.3)">GND</text>
<text x="199.2" y="194.5" transform="rotate(-90 199.2 194.5)">NC</text>
<text x="308.8" y="192.8">6pF C19</text>
<text x="389.5" y="192.5">VB</text>
<text x="390.8" y="197.6">D7</text>
<text x="440.7" y="194.1">B1</text>
<text x="445.5" y="194.9">VSS</text>
<text x="445.5" y="197.4">PA13</text>
<text x="466" y="197.4">PB12</text>
<text x="473.5" y="196.6">J1</text>
<text x="518.6" y="192.5">PA1</text>
<text x="518.6" y="195.1">PA6</text>
<text x="518.6" y="197.6">PA5</text>
<text x="116.6" y="200.6" transform="rotate(-90 116.6 200.6)">3.9nH R25</text>
<text x="139.9" y="200.4">1</text>
<text x="143" y="200.5">GND</text>
<text x="153" y="202.3" transform="rotate(-90 153 202.3)">UR_CTS_N</text>
<text x="158" y="202.9" transform="rotate(-90 158 202.9)">UART_RXD</text>
<text x="163.6" y="202.7" transform="rotate(-90 163.6 202.7)">UART_TXD</text>
<text x="169.5" y="202.6" transform="rotate(-90 169.5 202.6)">UR_RTS_N</text>
<text x="204.3" y="202.6" transform="rotate(-90 204.3 202.6)">BT_RST_N</text>
<text x="207.6" y="201.2">GND</text>
<text x="214.4" y="200.4">33</text>
<text x="308.8" y="202.9">6pF C18</text>
<text x="389.8" y="202.7">D3</text>
<text x="440.7" y="199.1">B3</text>
<text x="440.7" y="201.7">B4</text>
<text x="445.5" y="199.9">PC10</text>
<text x="445.5" y="202.5">PB4</text>
<text x="464.4" y="202.5">VCAP1</text>
<text x="466" y="199.9">PB11</text>
<text x="473.5" y="199.1">J2 R</text>
<text x="473.5" y="201.7">J3</text>
<text x="483.4" y="201.2">C16</text>
<text x="491.3" y="200.9">4.7uF</text>
<text x="103.2" y="208.3">3.3nH</text>
<text x="112.7" y="208.1">C4</text>
<text x="139.9" y="205.5">2</text>
<text x="143" y="205.8">WL/BT_ANT</text>
<text x="165.7" y="209.8" transform="rotate(-90 165.7 209.8)">TP1</text>
<text x="175.8" y="209.8" transform="rotate(-90 175.8 209.8)">TP2</text>
<text x="186" y="209.8" transform="rotate(-90 186 209.8)">TP3</text>
<text x="209.3" y="206.3">NC</text>
<text x="214.4" y="205.5">32</text>
<text x="389.8" y="205.2">D1</text>
<text x="440.7" y="204.2">B5</text>
<text x="440.7" y="206.8">B6</text>
<text x="440.7" y="209.3">B7</text>
<text x="445.5" y="205">PB6</text>
<text x="445.5" y="207.6">BOOT0</text>
<text x="467.3" y="205">PB2</text>
<text x="467.3" y="207.6">PB1</text>
<text x="473.5" y="204.2">J4 BUTTON</text>
<text x="473.5" y="206.8">J5 G</text>
<text x="473.5" y="209.3">J6 B</text>
<text x="139.9" y="210.6">3</text>
<text x="139.9" y="215.6">4</text>
<text x="143.3" y="211.4">GND</text>
<text x="164.8" y="214.5" transform="rotate(-90 164.8 214.5)">45</text>
<text x="175" y="214.5" transform="rotate(-90 175 214.5)">46</text>
<text x="185.2" y="214.5" transform="rotate(-90 185.2 214.5)">47</text>
<text x="207.6" y="211.4">GND</text>
<text x="214.4" y="215.6">30</text>
<text x="214.4" y="210.6">31</text>
<text x="389.1" y="211.6">PB6</text>
<text x="389.1" y="214.1">PB4</text>
<text x="413.9" y="212.9">PC13</text>
<text x="445.5" y="210.1">PB8</text>
<text x="445.5" y="212.6">PC13</text>
<text x="445.5" y="215.2">PC14</text>
<text x="467.3" y="210.1">PB0</text>
<text x="467.3" y="212.6">PA7</text>
<text x="467.3" y="215.2">PA4</text>
<text x="473.5" y="211.8">J7 PA7</text>
<text x="473.5" y="214.4">J8 PA4</text>
<text x="513" y="212.9">A5</text>
<text x="513" y="215.4">A2</text>
<text x="139.9" y="220.7">5</text>
<text x="143.3" y="216.5">FM_RX</text>
<text x="143.3" y="221.5">NC</text>
<text x="209.3" y="221.5">NC</text>
<text x="209.3" y="216.5">NC</text>
<text x="214.4" y="220.7">29</text>
<text x="388.5" y="216.7">PA13</text>
<text x="418.4" y="219.2">PA12</text>
<text x="440.7" y="222">C2</text>
<text x="445.5" y="220.3">PA12</text>
<text x="467.3" y="217.7">PA2</text>
<text x="473.5" y="216.9">J9 PA2</text>
<text x="512.2" y="220.5">PA2</text>
<text x="513" y="217.9">A1</text>
<text x="139.9" y="225.8">6</text>
<text x="143.3" y="226.6">BT_WAKE</text>
<text x="174" y="226.4">AP6212</text>
<text x="176.6" y="223.8">U1</text>
<text x="200.7" y="226.6">PCM_SYNC</text>
<text x="214.4" y="225.8">28</text>
<text x="320.5" y="223.5">V33</text>
<text x="372.6" y="223">BOOT0</text>
<text x="415.8" y="224.3" transform="rotate(-90 415.8 224.3)">4.7uF</text>
<text x="440.7" y="224.5">C3</text>
<text x="440.7" y="227.1">C7</text>
<text x="445.5" y="222.8">VCAP2</text>
<text x="445.5" y="225.3">PC11</text>
<text x="445.5" y="227.9">PD2</text>
<text x="467.3" y="225.3">VSS</text>
<text x="467.3" y="227.9">PC7</text>
<text x="473.5" y="224.5">F1</text>
<text x="473.5" y="227.1">F2</text>
<text x="512.2" y="223">PA7</text>
<text x="512.2" y="225.6">PA4</text>
<text x="72.1" y="232.4" transform="rotate(-90 72.1 232.4)">27p</text>
<text x="87.4" y="231.1" transform="rotate(-90 87.4 231.1)">24p</text>
<text x="139.9" y="230.9">7</text>
<text x="143.3" y="231.7">BT_HOST_WAKE</text>
<text x="204" y="231.7">PCM_IN</text>
<text x="214.4" y="230.9">27</text>
<text x="333.8" y="230" transform="rotate(-90 333.8 230)">18P</text>
<text x="348.6" y="233.5" transform="rotate(-90 348.6 233.5)">C9</text>
<text x="349" y="228.7" transform="rotate(-90 349 228.7)">18P</text>
<text x="379.5" y="230.7">R19</text>
<text x="387.2" y="232.2">10k</text>
<text x="415.8" y="231.7" transform="rotate(-90 415.8 231.7)">C12</text>
<text x="440.7" y="229.6">C8</text>
<text x="440.7" y="232.2">C9</text>
<text x="445.5" y="230.4">IRROFF</text>
<text x="445.5" y="233">PC15</text>
<text x="464.3" y="233">VREF+</text>
<text x="467.3" y="230.4">PC8</text>
<text x="473.5" y="229.6">F3</text>
<text x="473.5" y="232.2">F7</text>
<text x="497.3" y="231.6">C17</text>
<text x="505.2" y="231.4">2.2uF</text>
<text x="71.7" y="238" transform="rotate(-90 71.7 238)">C27</text>
<text x="87" y="236.1" transform="rotate(-90 87 236.1)">C8</text>
<text x="125.8" y="237.5">10uF</text>
<text x="139.9" y="236">8</text>
<text x="143.3" y="236.8">NC</text>
<text x="202.5" y="236.8">PCM_CLK</text>
<text x="214.4" y="236">26</text>
<text x="301.5" y="234.4">3V3</text>
<text x="302.1" y="238.3">3V</text>
<text x="333.3" y="235.5" transform="rotate(-90 333.3 235.5)">C10</text>
<text x="374" y="239.5">VCC</text>
<text x="440.6" y="237.2">D1</text>
<text x="445.5" y="238">PC9</text>
<text x="455.9" y="238">PH1/OSC_OUT</text>
<text x="467.3" y="235.5">PC1</text>
<text x="473.5" y="234.7">F8</text>
<text x="473.5" y="237.2">F9</text>
<text x="76.7" y="245.9">26MHz</text>
<text x="111.4" y="244.7">R5</text>
<text x="124.7" y="240.4">C26</text>
<text x="133.3" y="240.3">V33</text>
<text x="139.9" y="241">9</text>
<text x="143.3" y="241.9">VBAT</text>
<text x="201.9" y="241.9">PCM_OUT</text>
<text x="214.4" y="241">25</text>
<text x="322.1" y="241.3" transform="rotate(-90 322.1 241.3)">R13</text>
<text x="340.1" y="243.1">26MHz</text>
<text x="395.2" y="243.1">RX</text>
<text x="419.4" y="240.5">PA11</text>
<text x="440.6" y="242.3">D3</text>
<text x="445.5" y="240.6">PA11</text>
<text x="445.5" y="243.1">PA10</text>
<text x="445.5" y="245.7">PC2</text>
<text x="466" y="245.7">PB15</text>
<text x="473.5" y="244.9">G1</text>
<text x="111" y="248.9">0R</text>
<text x="138.6" y="246.1">10</text>
<text x="138.6" y="251.2">11</text>
<text x="143.3" y="246.9">XTAL_I</text>
<text x="208.1" y="246.9">LPO</text>
<text x="214.4" y="251.2">23</text>
<text x="214.4" y="246.1">24</text>
<text x="320.6" y="248.8" transform="rotate(-90 320.6 248.8)">10k</text>
<text x="394.8" y="248.4">PA10</text>
<text x="423.7" y="249.4">C14</text>
<text x="440.6" y="247.4">D8</text>
<text x="445.5" y="248.2">VSS</text>
<text x="445.5" y="250.7">VDD</text>
<text x="467.3" y="248.2">PC6</text>
<text x="467.3" y="250.7">PC5</text>
<text x="473.5" y="247.4">G2</text>
<text x="473.5" y="249.9">G3</text>
<text x="143.3" y="252">XTAL_O</text>
<text x="202.6" y="252">VIN_LDO</text>
<text x="300.2" y="257.6">RST</text>
<text x="300.8" y="254.8">RST1</text>
<text x="395.4" y="257.3">PA9</text>
<text x="420.7" y="252.1">0.1uF</text>
<text x="420.7" y="257.4">0.1uF</text>
<text x="423.7" y="254.5">C15</text>
<text x="440.8" y="255">E1</text>
<text x="445.5" y="255.8">VDD</text>
<text x="467.3" y="253.3">PA3</text>
<text x="467.3" y="255.8">PC3</text>
<text x="473.5" y="252.5">G7PA3</text>
<text x="473.5" y="255">G8</text>
<text x="473.5" y="257.6">G9 BT_HOST_WAKE</text>
<text x="514.8" y="256">PA3</text>
<text x="515.5" y="253.5">A0</text>
<text x="153" y="260.6" transform="rotate(-90 153 260.6)">WL_REG_ON</text>
<text x="158" y="260.6" transform="rotate(-90 158 260.6)">WL_HOST_WAKE</text>
<text x="163.1" y="260.6" transform="rotate(-90 163.1 260.6)">SDIO_D2</text>
<text x="168.2" y="260.6" transform="rotate(-90 168.2 260.6)">SDIO_D3</text>
<text x="173.3" y="260.6" transform="rotate(-90 173.3 260.6)">SDIO_CMD</text>
<text x="178.4" y="260.6" transform="rotate(-90 178.4 260.6)">SDIOCLK</text>
<text x="183.4" y="260.6" transform="rotate(-90 183.4 260.6)">SDIO_D0</text>
<text x="188.5" y="260.6" transform="rotate(-90 188.5 260.6)">SDIO_D1</text>
<text x="193.6" y="260.6" transform="rotate(-90 193.6 260.6)">GND</text>
<text x="198.7" y="260.6" transform="rotate(-90 198.7 260.6)">LDO_OUT</text>
<text x="203.8" y="260.6" transform="rotate(-90 203.8 260.6)">VDDIO</text>
<text x="217.9" y="260.4">V33</text>
<text x="397" y="261.1">TX</text>
<text x="405" y="263.7">WKP</text>
<text x="440.8" y="262.6">E7</text>
<text x="445.5" y="258.4">PA8</text>
<text x="445.5" y="260.6">PA9</text>
<text x="445.5" y="262.9">PA0</text>
<text x="467.3" y="258.4">PC0</text>
<text x="152.1" y="265.3" transform="rotate(-90 152.1 265.3)">12</text>
<text x="157.2" y="265.3" transform="rotate(-90 157.2 265.3)">13</text>
<text x="162.3" y="265.3" transform="rotate(-90 162.3 265.3)">14</text>
<text x="167.4" y="265.3" transform="rotate(-90 167.4 265.3)">15</text>
<text x="172.5" y="265.3" transform="rotate(-90 172.5 265.3)">16</text>
<text x="177.5" y="265.3" transform="rotate(-90 177.5 265.3)">17</text>
<text x="182.6" y="265.3" transform="rotate(-90 182.6 265.3)">18</text>
<text x="187.7" y="265.3" transform="rotate(-90 187.7 265.3)">19</text>
<text x="192.8" y="265.3" transform="rotate(-90 192.8 265.3)">20</text>
<text x="197.9" y="265.3" transform="rotate(-90 197.9 265.3)">21</text>
<text x="202.9" y="265.3" transform="rotate(-90 202.9 265.3)">22</text>
<text x="301.2" y="267.5">GND</text>
<text x="319.4" y="265.9" transform="rotate(-90 319.4 265.9)">C130.1uF</text>
<text x="405.3" y="268.7">PA0</text>
<text x="440.8" y="267.7">E9</text>
<text x="445.5" y="265.2">NRST</text>
<text x="445.5" y="268">PH0/OSC_IN</text>
<text x="115.6" y="275.3">WL_REG_ON</text>
<text x="300.6" y="271.3">GND1</text>
<text x="300.6" y="273.8">GND2</text>
<text x="445.6" y="275.6">U3 stm32f205</text>
<text x="200.7" y="278.9" transform="rotate(-90 200.7 278.9)">L1</text>
<text x="205.7" y="279.9" transform="rotate(-90 205.7 279.9)">C24</text>
<text x="207.8" y="279.1" transform="rotate(-90 207.8 279.1)">4.7uF</text>
<text x="300.6" y="276.4">GND3</text>
<text x="118.6" y="285.8">V33</text>
<text x="133.7" y="284.1">R1</text>
<text x="141.2" y="285.5">NC</text>
<text x="196.9" y="288.8" transform="rotate(-90 196.9 288.8)">4.7uH</text>
<text x="128.7" y="298">R7</text>
<text x="135.9" y="299.5">30k</text>
<text x="128.7" y="304.4">R8</text>
<text x="135.8" y="305.8">30k</text>
<text x="128.7" y="309.5">R9</text>
<text x="135.8" y="310.9">30k</text>
<text x="128" y="314.5">R10</text>
<text x="135.8" y="316">30k</text>
<text x="200.7" y="315.5" transform="rotate(-90 200.7 315.5)">C25</text>
<text x="202.5" y="314.9" transform="rotate(-90 202.5 314.9)">4.7uF</text>
<text x="128" y="319.6">R11</text>
<text x="135.8" y="321.1">30k</text>
<text x="443" y="348">COMPANY:</text>
<text x="443" y="360.7">TITLE:</text>
<text x="379.5" y="369.6">DRAWN:</text>
<text x="417.6" y="369.6">DATED:</text>
<text x="379.5" y="379.7">CHECKED:</text>
<text x="417.6" y="379.7">DATED:</text>
<text x="453.4" y="381">CODE:</text>
<text x="477.5" y="381">SIZE:</text>
<text x="514.4" y="381">DRAWING NO:</text>
<text x="558.8" y="381">REV:</text>
<text x="379.5" y="389.9">QUALITY CONTROL:</text>
<text x="417.6" y="389.9">DATED:</text>
<text x="379.5" y="400">RELEASED:</text>
<text x="417.6" y="400">DATED:</text>
<text x="443.2" y="403.9">SCALE:</text>
<text x="524.5" y="403.9">SHEET:</text>
<text x="536.2" y="403.9">OF</text>
</g>
</svg>
